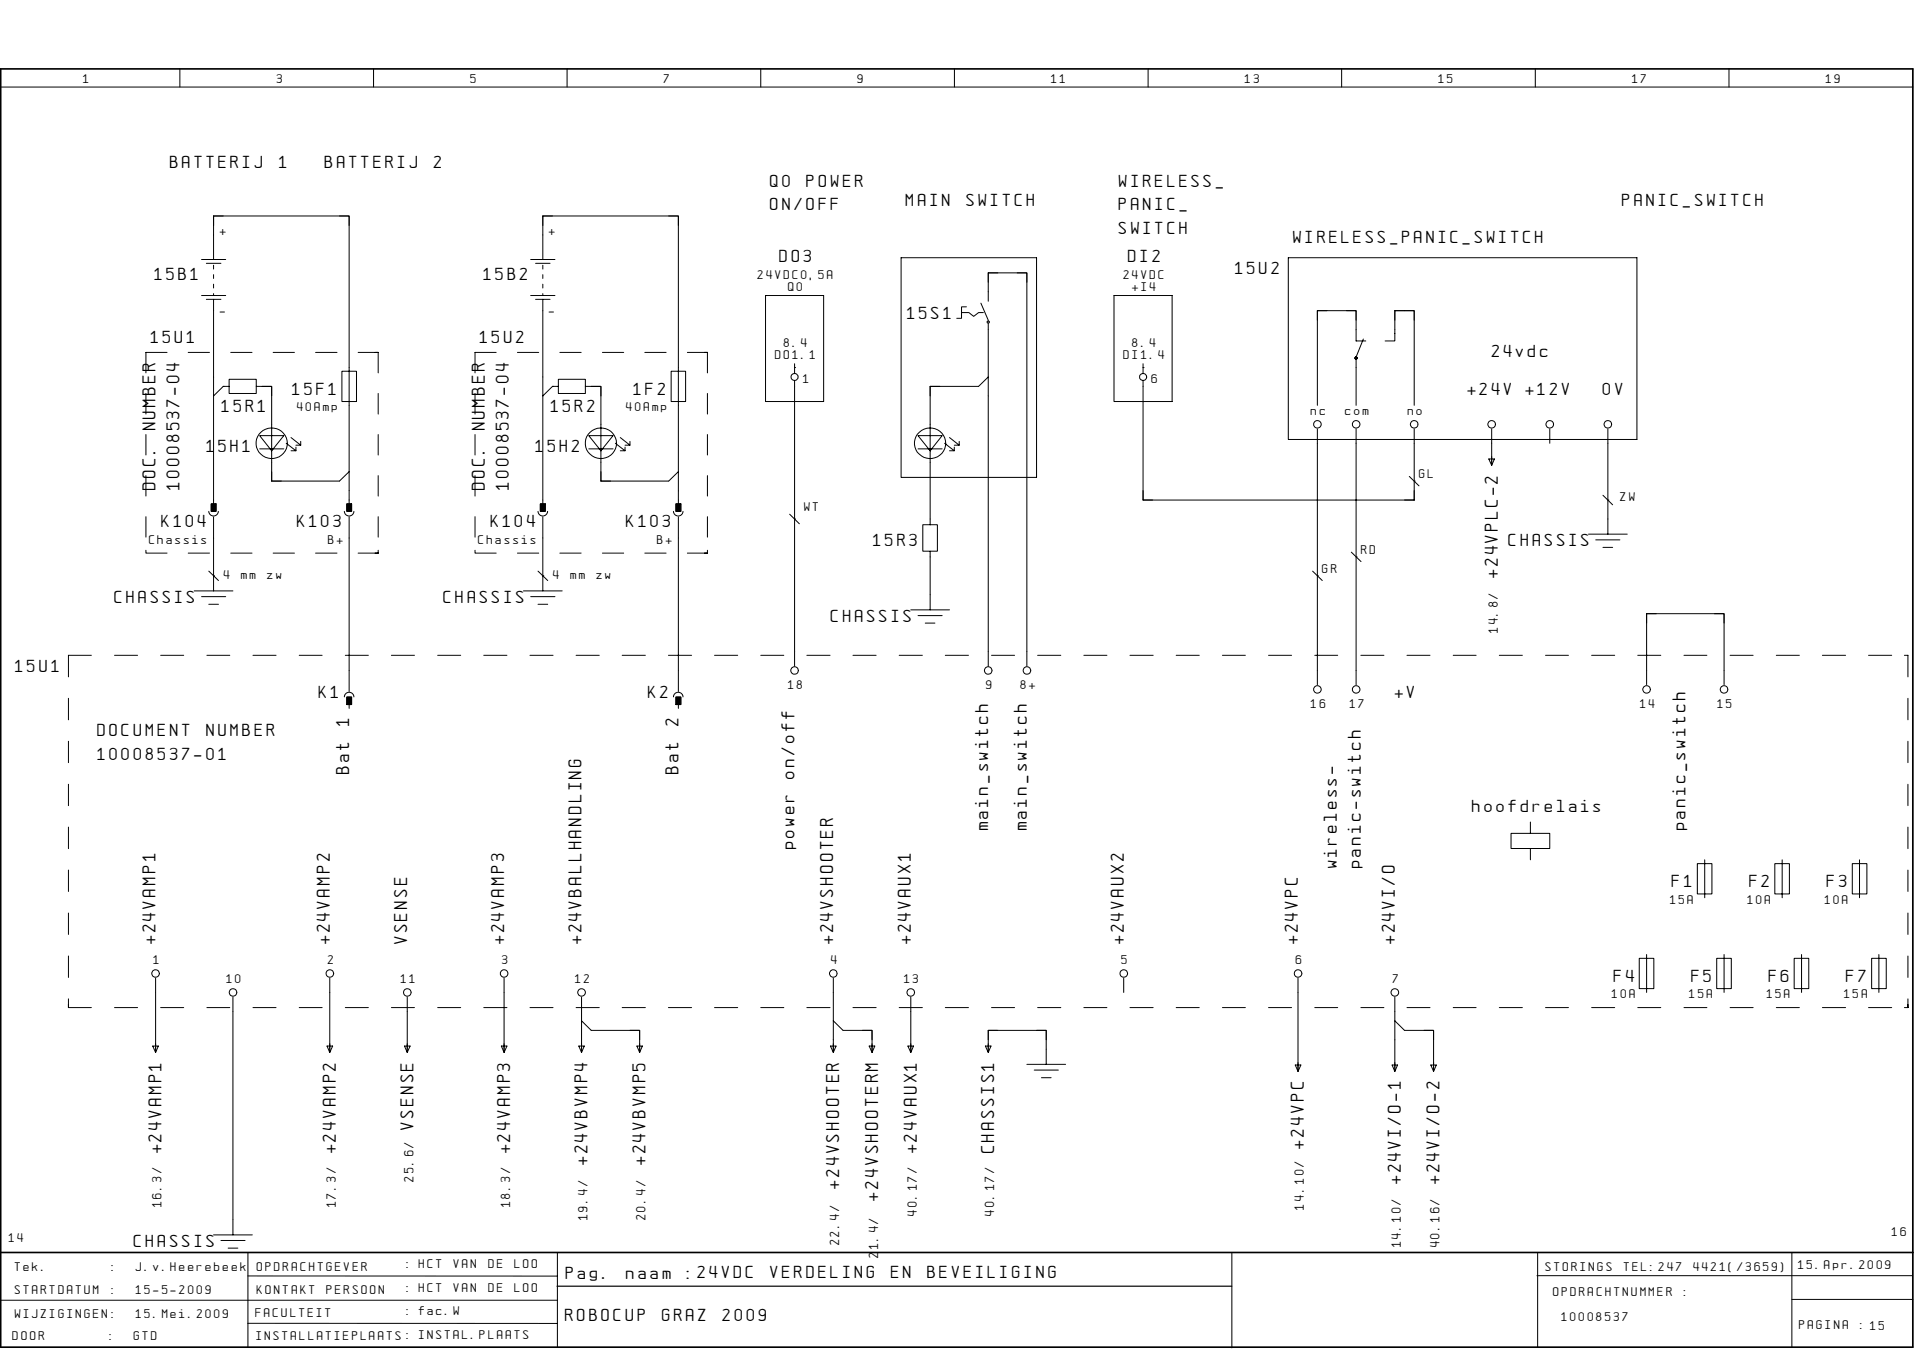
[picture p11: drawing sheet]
<svg xmlns="http://www.w3.org/2000/svg" width="297mm" height="210mm" viewBox="0 0 297 210" stroke-linecap="round" stroke-linejoin="round" font-family="sans-serif">
<g fill="none" stroke="#000" stroke-width=".16">
<path d="M.1 13.5h296.8M27.9 10.6v2.9M58 10.6v2.9M88 10.6v2.9M118.1 10.6v2.9M148.1 10.6v2.9M178.2 10.6v2.9M208.2 10.6v2.9M238.3 10.6v2.9M268.3 10.6v2.9M34.6 33.5h-1.5v1.5M52.7 33.5h1.5v1.5"/>
<path d="M85.7 33.5h-1.5v1.5M103.8 33.5h1.5v1.5M139.8 40h21.1v34.1h-21.1zM199.9 40h54.1v28.2h-54.1zM25.9 54.7h-3.3v3.1M29.2 54.7h3.3M31.3 45.8h3.7M31.3 40.3h3.7M32 46.4h2.3M32 40.9h2.3M33.1 40.3v-6.8h21.1v44.7M33.1 41.1v.6"/>
<path d="M33.1 42.6v.6M33.1 44.1v.6M33.1 45.6v.2M33.1 46.4v31.8M34.6 59.9h.1M34.6 59.9h1M34.6 59.9l-1.5 1.5M35.6 58.8h4.2v2.2h-4.2zM35.8 54.7h3.3M39.8 59.9h.9M40.7 59.9h1.5v14.7h10.5l1.5-1.4M40.7 59.9h1.5v1.5"/>
<path d="M42.4 54.7h3.3M49 54.7h3.3M53.1 57.6h2.2v4.7h-2.2zM55.6 54.7h3.1v3.1M77 54.7h-3.3v3.1M80.3 54.7h3.3M82.4 45.8h3.7M82.4 40.3h3.7M83.1 46.4h2.3M83.1 40.9h2.3M84.2 40.3v-6.8h21.1v44.7M84.2 41.1v.6"/>
<path d="M84.2 42.6v.6M84.2 44.1v.6M84.2 45.6v.2M84.2 46.4v31.8M85.7 59.9h.1M85.7 59.9h1M85.7 59.9l-1.5 1.5M86.7 58.8h4.1v2.2h-4.1zM86.9 54.7h3.3M90.8 59.9h1M91.8 59.9h1.5v14.7h10.5l1.5-1.4M91.8 59.9h1.5v1.5"/>
<path d="M93.5 54.7h3.3M100.1 54.7h3.3M104.2 57.6h2.2v4.7h-2.2zM106.7 54.7h3.1v3.1M118.8 45.8h9v16.5h-9zM123.3 57h.1M123.3 56.4v1.5M123.3 59v44.3M145.9 59.9h-1.5v1.5M149.2 48.5h1.2l.7 .6 .8-.6h.7M150 47.6h-.8v1.8h-.7M152.2 47l1.2 2.7"/>
<path d="M153.2 49.8l.3 .1v.2h-.3zM153.4 46.7v-4.4h6v61M153.4 58.5l-1.5 1.4h-7.5v21.5M153.4 50.2v53.1M154.9 42.3h-1.5v1.5M157.9 42.3h1.5v1.5M172.9 45.8h9v16.5h-9zM177.4 57h.1M177.4 56.4v1.5M177.4 59v18.6h42.1v-11M205.9 48.2h-1.5v1.5M209 48.2h1.5v1.5"/>
<path d="M210.4 55.4l.2 .1-.1 .2-.2-.1zM210.5 55.7v7.2M211.6 52.6l-1.1 2.8M212 52.9h-1.5v-4.7h-6.1v14.7M215 52.9h1.5v-4.7h3v14.7M216.5 49.7v-1.5h3v1.5M22.6 61v3.2M22.6 67.4v3.2M22.6 73.8v3.2M32.4 79.3a.74 .74 0 0 0 .7 .8 .74 .74 0 0 0 .8-.8M32.8 78.2h.7v1.1h-.7zM40.3 67.6h3.7l-1.8 2.3z"/>
<path d="M40.3 69.6h3.7M40.5 67.1a2.4 2.4 0 0 1 3.3-.1 2.4 2.4 0 0 1 .2 3.3 2.4 2.4 0 0 1-3.5 .2 2.4 2.4 0 0 1 0-3.4zM42.2 73.2v1.4h1.5M44.4 68.8l1.5 1.1M45.2 67.9l1.5 1.2M45.9 69.4v.5h-.7M46.7 68.5v.6h-.8M53.4 79.3a.74 .74 0 0 0 .8 .8 .74 .74 0 0 0 .7-.8M53.8 78.2h.8v1.1h-.8zM58.7 61v3.2M58.7 67.4v3.2M58.7 73.8v3.2"/>
<path d="M73.7 61v3.2M73.7 67.4v3.2M73.7 73.8v3.2M83.5 79.3a.74 .74 0 0 0 .7 .8 .74 .74 0 0 0 .8-.8M83.9 78.2h.7v1.1h-.7zM91.4 67.6h3.7l-1.8 2.3zM91.4 69.6h3.7M93.3 73.2v1.4h1.5M95.5 68.8l1.5 1.1M96.3 67.9l1.5 1.2M97 69.4v.5h-.7M97.8 68.5v.6h-.8"/>
<path d="M104.5 79.3a.74 .74 0 0 0 .8 .8 .74 .74 0 0 0 .7-.8M104.9 78.2h.8v1.1h-.8zM109.8 61v3.2M109.8 67.4v3.2M109.8 73.8v3.2M122.6 79.8l1.5 1.5M142.4 67.4a2.42 2.42 0 0 1 3.4-.5 2.42 2.42 0 0 1 .4 3.4 2.42 2.42 0 0 1-3.3 .3 2.42 2.42 0 0 1-.5-3.2zM142.5 67.6h3.7l-1.8 2.3zM142.5 69.6h3.7M146.6 68.8l1.5 1.1M147.4 67.9l1.5 1.2M148.1 69.4v.5h-.7"/>
<path d="M148.9 68.5v.6h-.8M177.4 76.1v1.5h1.5M204.4 66.6v39.6M210.5 66.6v39.6M218.7 73.9l1.5 1.5M219.5 74.6h.1M231.1 71.2h.8l-.4 1zM231.5 66.6v5.5M240.5 66.6v2.2M248.8 76.8l1.5 1.5M249.5 77.6h.1M249.5 66.6v16.3"/>
<path d="M22.6 85.4v.4h3.3M22.6 80.2v3.1M29.2 85.8h3.3M30.1 91.7h6M31.3 92.6h3.7M32.4 88.6l1.5 1.5M32.4 93.7h1.5M33.1 89.3h.1M33.1 80.2v11.5M35.8 85.8h3.3M42.4 85.8h3.3M49 85.8h3.3"/>
<path d="M54.2 80.2v27.1M58.7 85.4v.4h-3.1M58.7 80.2v3.1M73.7 85.4v.4h3.3M73.7 80.2v3.1M80.3 85.8h3.3M81.2 91.7h6M82.4 92.6h3.7M83.5 93.7h1.5M83.5 88.6l1.5 1.5M84.2 89.3h.1M84.2 80.2v11.5"/>
<path d="M86.9 85.8h3.3M93.5 85.8h3.3M100.1 85.8h3.3M105.3 80.2v27.1M109.8 85.4v.4h-3.1M109.8 80.2v3.1M123.3 80.5h.1M141.3 94.6h6.1M142.5 95.5h3.7M143.2 81.4h2.3v4.1h-2.3zM143.6 96.7h1.5M144.4 85.5v9.1"/>
<path d="M203.7 88.6l1.5 1.5M204.4 89.3h.1M209.7 85.7l1.5 1.4M210.5 86.4h.1M246.5 82.9h6M247.6 83.8h3.8M248.8 84.9h1.5M257 95.2h-1.5v1.5M266.1 95.2h1.5v1.5M10.6 108.3v3.4M10.6 115v3.3M14.2 101.7h-3.6v3.3"/>
<path d="M17.8 101.7h3.6M24.9 101.7h3.6M32.1 101.7h3.6M39.3 101.7h3.5M46.4 101.7h3.6M53.4 108.1a.74 .74 0 0 1 .8-.7 .74 .74 0 0 1 .7 .7M53.6 101.7h3.6M53.8 108.1h.8v1.2h-.8zM54.2 109.3v.6M60.7 101.7h3.6M67.9 101.7h3.6M75.1 101.7h3.6"/>
<path d="M82.3 101.7h3.5M89.4 101.7h3.6M96.6 101.7h3.6M103.7 101.7h3.6M104.5 108.1a.74 .74 0 0 1 .8-.7 .74 .74 0 0 1 .7 .7M104.9 108.1h.8v1.2h-.8zM105.3 109.3v.6M110.9 101.7h3.6M118.1 101.7h3.5M125.2 101.7h3.6M132.4 101.7h3.6M139.5 101.7h3.6"/>
<path d="M146.7 101.7h3.6M153.9 101.7h3.6M161 101.7h3.6M168.2 101.7h3.6M175.4 101.7h3.6M182.5 101.7h3.6M189.7 101.7h3.6M196.9 101.7h3.5M204 101.7h3.6M211.2 101.7h3.6M218.4 101.7h3.5M225.5 101.7h3.6"/>
<path d="M232.7 101.7h3.6M239.9 101.7h3.5M247 101.7h3.6M254.2 101.7h3.5M255.5 106.2v-11h12.1v11M261.3 101.7h3.6M268.5 101.7h3.6M275.7 101.7h3.5M282.8 101.7h3.6M290 101.7h3.6M295.5 101.7h.6v3.3M296.1 108.3v3.4"/>
<path d="M296.1 115v3.3M10.6 121.7v3.3M10.6 128.3v3.4M10.6 135v3.3M234.5 129.3h6v2.3h-6zM237.5 127.5v1.8M237.5 131.6v1.8M263.4 134h2.3v4.7h-2.3zM264.6 133.4v5.9M275.4 134h2.3v4.7h-2.3zM276.6 133.4v5.9M287.5 134h2.2v4.7h-2.2z"/>
<path d="M288.6 133.4v5.9M296.1 121.7v3.3M296.1 128.3v3.4M296.1 135v3.3M10.6 155.8v.5h3.6M10.6 141.6v3.4M10.6 148.3v3.3M10.6 155v1.3M17.8 156.3h3.6M24.1 151.8v11.4M24.9 156.3h3.6M32.1 156.3h3.6"/>
<path d="M36.1 154.7v36.9M39.3 156.3h3.5M46.4 156.3h3.6M51.2 151.8v11.4M53.6 156.3h3.6M60.7 156.3h3.6M63.2 154.7v8.5M67.9 156.3h3.6M75.1 156.3h3.6M78.2 151.8v11.4M82.3 156.3h3.5M89.4 156.3h3.6"/>
<path d="M90.3 158.4l1.5 1.5h7.5v2.9M90.3 154.7v8.5M96.6 156.3h3.6M97.8 159.9h1.5v1.4M103.7 156.3h3.6M110.9 156.3h3.6M118.1 156.3h3.5M125.2 156.3h3.6M129.3 158.4l1.5 1.5h4.5v2.9M129.3 151.8v11.4M132.4 156.3h3.6M133.8 159.9h1.5v1.4"/>
<path d="M139.5 156.3h3.6M141.3 154.7v8.5M146.7 156.3h3.6M153.9 156.3h3.6M154.9 159.9h-1.5v1.4M160.9 159.9h1.5v1.4M161 156.3h3.6M168.2 156.3h3.6M174.4 151.8v2.2M175.4 156.3h3.6M182.5 156.3h3.6M189.7 156.3h3.6"/>
<path d="M196.9 156.3h3.5M201.4 151.8v14.3M204 156.3h3.6M211.2 156.3h3.6M216.5 158.4l1.5 1.5h4.5v5.8M216.5 154.7v11.4M218.4 156.3h3.5M221 159.9h1.5v1.4M225.5 156.3h3.6M232.7 156.3h3.6M239.9 156.3h3.5M247 156.3h3.6"/>
<path d="M254.2 156.3h3.5M254.4 148.7h2.3v4.7h-2.3zM255.5 148.1v5.9M261.3 156.3h3.6M266.4 148.7h2.3v4.7h-2.3zM267.6 148.1v5.9M268.5 156.3h3.6M275.7 156.3h3.5M278.4 148.7h2.3v4.7h-2.3zM279.6 148.1v5.9M282.8 156.3h3.6M290 156.3h3.6"/>
<path d="M290.5 148.7h2.2v4.7h-2.2zM291.6 148.1v5.9M296.1 155v1.3h-.6M296.1 141.6v3.4M296.1 148.3v3.3M23.7 162.3h.9l-.5 1zM50.8 162.3h.8l-.4 1zM62.8 162.3h.8l-.4 1zM77.8 162.3h.9l-.5 1zM89.8 162.3h.9l-.4 1zM98.8 162.3h.9l-.4 1zM99.3 161.9v1.3"/>
<path d="M128.9 162.3h.8l-.4 1zM134.9 162.3h.9l-.5 1zM135.3 161.9v1.3M140.9 162.3h.9l-.5 1zM152.9 162.3h.9l-.4 1zM153.4 163.2v-3.3h9v5.2M159.4 165.1h6M160.5 166h3.7M161.6 167.2h1.5M201 165.2h.9l-.5 1zM216 165.2h.9l-.4 1zM222.1 165.2h.8l-.4 1z"/>
<path d="M222.5 164.8v1.3M33.1 191.6h6.1M34.3 192.4h3.7M35.4 193.6h1.5M38.4 198h48M38.5 194.4v14.6M86.5 194.3v14.7M191.2 194.4v14.7M238.5 197.9h58.3M238.6 194.3v14.7M278.1 194.3v14.7M.1 201.7h86.4"/>
<path d="M38.4 205.3h48M278.1 201.6h18.8"/>
<circle cx="123.3" cy="58.5" r=".55"/>
<circle cx="177.4" cy="58.5" r=".55"/>
<circle cx="93.3" cy="68.8" r="2.4"/>
<circle cx="204.5" cy="65.8" r=".58"/>
<circle cx="210.5" cy="65.8" r=".58"/>
<circle cx="219.5" cy="65.8" r=".59"/>
<circle cx="231.5" cy="65.8" r=".59"/>
<circle cx="240.5" cy="65.8" r=".59"/>
<circle cx="249.5" cy="65.8" r=".59"/>
<circle cx="123.3" cy="104" r=".59"/>
<circle cx="153.4" cy="104" r=".59"/>
<circle cx="159.4" cy="104" r=".59"/>
<circle cx="204.5" cy="107" r=".58"/>
<circle cx="210.5" cy="107" r=".58"/>
<circle cx="255.5" cy="107" r=".59"/>
<circle cx="267.6" cy="107" r=".58"/>
<circle cx="24.2" cy="151" r=".59"/>
<circle cx="36.2" cy="154" r=".59"/>
<circle cx="51.2" cy="151" r=".59"/>
<circle cx="63.2" cy="154" r=".59"/>
<circle cx="78.2" cy="151" r=".58"/>
<circle cx="90.3" cy="154" r=".59"/>
<circle cx="129.3" cy="151" r=".59"/>
<circle cx="141.4" cy="154" r=".59"/>
<circle cx="174.4" cy="151" r=".59"/>
<circle cx="201.5" cy="151" r=".59"/>
<circle cx="216.5" cy="154" r=".59"/>
</g>
<path d="M86.4 199.5h104.8" fill="none" stroke="#000" stroke-width=".19"/>
<path d="M.1 10.7h296.8v198.3h-296.8zM.1 194.3h296.8" fill="none" stroke="#000" stroke-width=".26"/>
<path d="M32.8 78.2h.7v1.1h-.7zM53.8 78.2h.8v1.1h-.8zM83.9 78.2h.7v1.1h-.7zM104.9 78.2h.8v1.1h-.8zM53.8 108.1h.8v1.2h-.8zM104.9 108.1h.8v1.2h-.8z" fill="#000" stroke="#000" stroke-width=".16"/>
<g font-size="2.3">
<text x="24.1" y="66.8" transform="rotate(-90 24.1 66.8)">NUMBER</text>
<text x="75.2" y="66.8" transform="rotate(-90 75.2 66.8)">NUMBER</text>
<text x="24.1" y="76" transform="rotate(-90 24.1 76)">DOC.</text>
<text x="27.9" y="76" transform="rotate(-90 27.9 76)">10008537-04</text>
<text x="75.2" y="76" transform="rotate(-90 75.2 76)">DOC.</text>
<text x="79" y="76" transform="rotate(-90 79 76)">10008537-04</text>
<text x="232.4" y="89.7" transform="rotate(-90 232.4 89.7)">+24VPLC-2</text>
<text x="54.2" y="112.7" transform="rotate(-90 54.2 112.7)">1</text>
<text x="105.3" y="112.7" transform="rotate(-90 105.3 112.7)">2</text>
<text x="54.2" y="120" transform="rotate(-90 54.2 120)">Bat</text>
<text x="105.3" y="120" transform="rotate(-90 105.3 120)">Bat</text>
<text x="123.3" y="120.8" transform="rotate(-90 123.3 120.8)">on/off</text>
<text x="123.3" y="131.8" transform="rotate(-90 123.3 131.8)">power</text>
<text x="153.4" y="128.8" transform="rotate(-90 153.4 128.8)">main_switch</text>
<text x="159.4" y="128.8" transform="rotate(-90 159.4 128.8)">main_switch</text>
<text x="261.6" y="128.8" transform="rotate(-90 261.6 128.8)">panic_switch</text>
<text x="207.5" y="134.7" transform="rotate(-90 207.5 134.7)">wireless-</text>
<text x="211.2" y="134.7" transform="rotate(-90 211.2 134.7)">panic-switch</text>
<text x="24.1" y="146.5" transform="rotate(-90 24.1 146.5)">+24VAMP1</text>
<text x="51.2" y="146.5" transform="rotate(-90 51.2 146.5)">+24VAMP2</text>
<text x="63.2" y="146.5" transform="rotate(-90 63.2 146.5)">VSENSE</text>
<text x="78.2" y="146.5" transform="rotate(-90 78.2 146.5)">+24VAMP3</text>
<text x="90.3" y="146.5" transform="rotate(-90 90.3 146.5)">+24VBALLHANDLING</text>
<text x="129.3" y="146.5" transform="rotate(-90 129.3 146.5)">+24VSHOOTER</text>
<text x="141.3" y="146.5" transform="rotate(-90 141.3 146.5)">+24VAUX1</text>
<text x="174.4" y="146.5" transform="rotate(-90 174.4 146.5)">+24VAUX2</text>
<text x="201.4" y="146.5" transform="rotate(-90 201.4 146.5)">+24VPC</text>
<text x="216.5" y="146.5" transform="rotate(-90 216.5 146.5)">+24VI/O</text>
<text x="25.1" y="178.9" transform="rotate(-90 25.1 178.9)">+24VAMP1</text>
<text x="52.1" y="178.9" transform="rotate(-90 52.1 178.9)">+24VAMP2</text>
<text x="64.2" y="175.3" transform="rotate(-90 64.2 175.3)">VSENSE</text>
<text x="79.2" y="178.9" transform="rotate(-90 79.2 178.9)">+24VAMP3</text>
<text x="142.3" y="178.9" transform="rotate(-90 142.3 178.9)">+24VAUX1</text>
<text x="154.3" y="178.9" transform="rotate(-90 154.3 178.9)">CHASSIS1</text>
<text x="202.4" y="178.2" transform="rotate(-90 202.4 178.2)">+24VPC</text>
<text x="91.2" y="180.8" transform="rotate(-90 91.2 180.8)">+24VBVMP4</text>
<text x="100.2" y="180.8" transform="rotate(-90 100.2 180.8)">+24VBVMP5</text>
<text x="130.3" y="184.4" transform="rotate(-90 130.3 184.4)">+24VSHOOTER</text>
<text x="217.4" y="183.7" transform="rotate(-90 217.4 183.7)">+24VI/O-1</text>
<text x="223.4" y="183.7" transform="rotate(-90 223.4 183.7)">+24VI/O-2</text>
<text x="136.3" y="186.3" transform="rotate(-90 136.3 186.3)">+24VSHOOTERM</text>
</g>
<g font-size="2.2">
<text x="26.4" y="26">BATTERIJ</text>
<text x="43.3" y="26">1</text>
<text x="50.4" y="26">BATTERIJ</text>
<text x="67.3" y="26">2</text>
<text x="119.5" y="29">Q0</text>
<text x="125.2" y="29">POWER</text>
<text x="173.6" y="29">WIRELESS_</text>
<text x="119.5" y="32.6">ON/OFF</text>
<text x="140.6" y="31.9">MAIN</text>
<text x="150" y="31.9">SWITCH</text>
<text x="173.6" y="32.6">PANIC_</text>
<text x="251.8" y="31.9">PANIC_SWITCH</text>
<text x="121" y="40.7">DO3</text>
<text x="173.6" y="36.3">SWITCH</text>
<text x="175.1" y="40.7">DI2</text>
<text x="200.7" y="37.8">WIRELESS_PANIC_SWITCH</text>
<text x="24" y="43.5">15B1</text>
<text x="75" y="43.5">15B2</text>
<text x="191.7" y="42.5">15U2</text>
<text x="23.4" y="53.2">15U1</text>
<text x="74.5" y="53.2">15U2</text>
<text x="140.8" y="49.5">15S1</text>
<text x="231.5" y="55.4">24vdc</text>
<text x="34.4" y="64">15R1</text>
<text x="45.4" y="61.2">15F1</text>
<text x="85.5" y="64">15R2</text>
<text x="98.3" y="61.2">1F2</text>
<text x="227.7" y="61.3">+24V +12V</text>
<text x="248.8" y="61.3">0V</text>
<text x="32" y="70.1">15H1</text>
<text x="83.1" y="70.1">15H2</text>
<text x="25.1" y="81.8">K104</text>
<text x="46.1" y="81.8">K103</text>
<text x="76.2" y="81.8">K104</text>
<text x="97.2" y="81.8">K103</text>
<text x="135.5" y="84.8">15R3</text>
<text x="234.1" y="84.8">CHASSIS</text>
<text x="17.8" y="93.6">CHASSIS</text>
<text x="68.8" y="93.6">CHASSIS</text>
<text x="128.9" y="96.5">CHASSIS</text>
<text x="2.3" y="104.2">15U1</text>
<text x="49.5" y="108.2">K1</text>
<text x="100.6" y="108.2">K2</text>
<text x="216.5" y="108.3">+V</text>
<text x="15.1" y="114.2">DOCUMENT</text>
<text x="15.1" y="117.8">10008537-01</text>
<text x="32" y="114.2">NUMBER</text>
<text x="228.5" y="125.9">hoofdrelais</text>
<text x="259.5" y="137.6">F1</text>
<text x="271.5" y="137.6">F2</text>
<text x="283.5" y="137.6">F3</text>
<text x="250.5" y="152.3">F4</text>
<text x="262.5" y="152.3">F5</text>
<text x="274.5" y="152.3">F6</text>
<text x="286.5" y="152.3">F7</text>
<text x="20.8" y="193.4">CHASSIS</text>
<text x="87.8" y="198.4">Pag.</text>
<text x="97.2" y="198.4">naam</text>
<text x="106.6" y="198.4">:24VDC</text>
<text x="119.5" y="198.3">VERDELING</text>
<text x="138.3" y="198.3">EN</text>
<text x="143.9" y="198.3">BEVEILIGING</text>
<text x="87.7" y="205">ROBOCUP</text>
<text x="102.7" y="205">GRAZ</text>
<text x="112.1" y="205">2009</text>
</g>
<g font-size="1.6">
<text x="12.9" y="12.9">1</text>
<text x="42.9" y="12.9">3</text>
<text x="73" y="12.9">5</text>
<text x="103" y="12.9">7</text>
<text x="133.1" y="12.9">9</text>
<text x="163.1" y="12.9">11</text>
<text x="193.2" y="12.9">13</text>
<text x="223.2" y="12.9">15</text>
<text x="253.3" y="12.9">17</text>
<text x="283.3" y="12.8">19</text>
<text x="34.1" y="36.4">+</text>
<text x="85.2" y="36.4">+</text>
<text x="117.6" y="43.3">24VDC0,5A</text>
<text x="122.3" y="45.1">Q0</text>
<text x="174.4" y="43.3">24VDC</text>
<text x="175.7" y="45.1">+I4</text>
<text x="34.1" y="48.9">-</text>
<text x="85.2" y="48.9">-</text>
<text x="121.6" y="53.8">8.4</text>
<text x="175.7" y="53.8">8.4</text>
<text x="120.3" y="55.7">DO1.1</text>
<text x="124.6" y="59.4">1</text>
<text x="174.4" y="55.7">DI1.4</text>
<text x="178.7" y="59.4">6</text>
<text x="46.1" y="63.8">40Amp</text>
<text x="97.2" y="63.8">40Amp</text>
<text x="203.5" y="64.4">nc</text>
<text x="208.8" y="64.4">com</text>
<text x="218.5" y="64.4">no</text>
<text x="220.2" y="74.2">GL</text>
<text x="251.5" y="77.7">ZW</text>
<text x="124.8" y="79.3">WT</text>
<text x="23.1" y="84.4">Chassis</text>
<text x="34.7" y="89.9">4</text>
<text x="37.4" y="89.9">mm</text>
<text x="41.5" y="89.9">zw</text>
<text x="50.9" y="84.4">B+</text>
<text x="74.2" y="84.4">Chassis</text>
<text x="85.8" y="89.9">4</text>
<text x="88.5" y="89.9">mm</text>
<text x="92.6" y="89.9">zw</text>
<text x="102" y="84.4">B+</text>
<text x="205.2" y="88.9">GR</text>
<text x="211.2" y="86">RD</text>
<text x="232.4" y="98.2" transform="rotate(-90 232.4 98.2)">14.8/</text>
<text x="122.3" y="107">18</text>
<text x="153" y="107">9</text>
<text x="158.4" y="107">8+</text>
<text x="203.5" y="109.9">16</text>
<text x="209.5" y="109.9">17</text>
<text x="254.5" y="109.9">14</text>
<text x="266.5" y="109.9">15</text>
<text x="259.2" y="140.2">15A</text>
<text x="271.2" y="140.2">10A</text>
<text x="283.2" y="140.2">10A</text>
<text x="23.8" y="149.6">1</text>
<text x="50.9" y="149.6">2</text>
<text x="77.9" y="149.6">3</text>
<text x="129" y="149.6">4</text>
<text x="174.1" y="149.6">5</text>
<text x="201.1" y="149.6">6</text>
<text x="35.2" y="152.5">10</text>
<text x="62.2" y="152.5">11</text>
<text x="89.3" y="152.5">12</text>
<text x="140.3" y="152.5">13</text>
<text x="216.2" y="152.5">7</text>
<text x="250.2" y="154.9">10A</text>
<text x="262.2" y="154.9">15A</text>
<text x="274.2" y="154.9">15A</text>
<text x="286.2" y="154.9">15A</text>
<text x="64.2" y="183.4" transform="rotate(-90 64.2 183.4)">25.6/</text>
<text x="25.1" y="187.3" transform="rotate(-90 25.1 187.3)">16.3/</text>
<text x="52.1" y="187.3" transform="rotate(-90 52.1 187.3)">17.3/</text>
<text x="79.2" y="187.3" transform="rotate(-90 79.2 187.3)">18.3/</text>
<text x="91.2" y="189.3" transform="rotate(-90 91.2 189.3)">19.4/</text>
<text x="100.2" y="189.3" transform="rotate(-90 100.2 189.3)">20.4/</text>
<text x="142.3" y="188.6" transform="rotate(-90 142.3 188.6)">40.17/</text>
<text x="154.3" y="188.6" transform="rotate(-90 154.3 188.6)">40.17/</text>
<text x="202.4" y="187.6" transform="rotate(-90 202.4 187.6)">14.10/</text>
<text x="293.6" y="191.8">16</text>
<text x="1.4" y="192.6">14</text>
<text x="2.3" y="197.1">Tek.</text>
<text x="17.3" y="197.1">:</text>
<text x="21.1" y="197.1">J.v.Heerebeek</text>
<text x="39.9" y="197.1">OPDRACHTGEVER</text>
<text x="63.1" y="196.7">: HCT</text>
<text x="70.4" y="196.7">VAN</text>
<text x="75.8" y="196.7">DE</text>
<text x="79.8" y="196.7">LOO</text>
<text x="130.3" y="193.2" transform="rotate(-90 130.3 193.2)">22.4/</text>
<text x="136.3" y="195.2" transform="rotate(-90 136.3 195.2)">21.4/</text>
<text x="217.4" y="193.5" transform="rotate(-90 217.4 193.5)">14.10/</text>
<text x="223.4" y="193.5" transform="rotate(-90 223.4 193.5)">40.16/</text>
<text x="239.8" y="197.1">STORINGS</text>
<text x="252" y="197.1">TEL:247</text>
<text x="262.8" y="197.1">4421(/3659)</text>
<text x="279.1" y="196.8">15.Apr.2009</text>
<text x="2.3" y="200.8">STARTDATUM</text>
<text x="17.3" y="200.8">:</text>
<text x="21.1" y="200.8">15-5-2009</text>
<text x="39.9" y="200.8">KONTAKT</text>
<text x="50.7" y="200.8">PERSOON</text>
<text x="63.1" y="200.4">: HCT</text>
<text x="70.4" y="200.4">VAN</text>
<text x="75.8" y="200.4">DE</text>
<text x="79.8" y="200.4">LOO</text>
<text x="241" y="201">OPDRACHTNUMMER</text>
<text x="261.3" y="201">:</text>
<text x="2" y="207.9">DOOR</text>
<text x="2.3" y="204.4">WIJZIGINGEN:</text>
<text x="17" y="207.9">:</text>
<text x="20.8" y="207.9">GTD</text>
<text x="21.1" y="204.4">15.Mei.2009</text>
<text x="39.6" y="204.3">FACULTEIT</text>
<text x="39.7" y="207.9">INSTALLATIEPLAATS : INSTAL.PLAATS</text>
<text x="63.1" y="204">: fac.W</text>
<text x="242.3" y="204.9">10008537</text>
<text x="279.2" y="206.2">PAGINA</text>
<text x="288.7" y="206.2">:15</text>
</g>
</svg>
